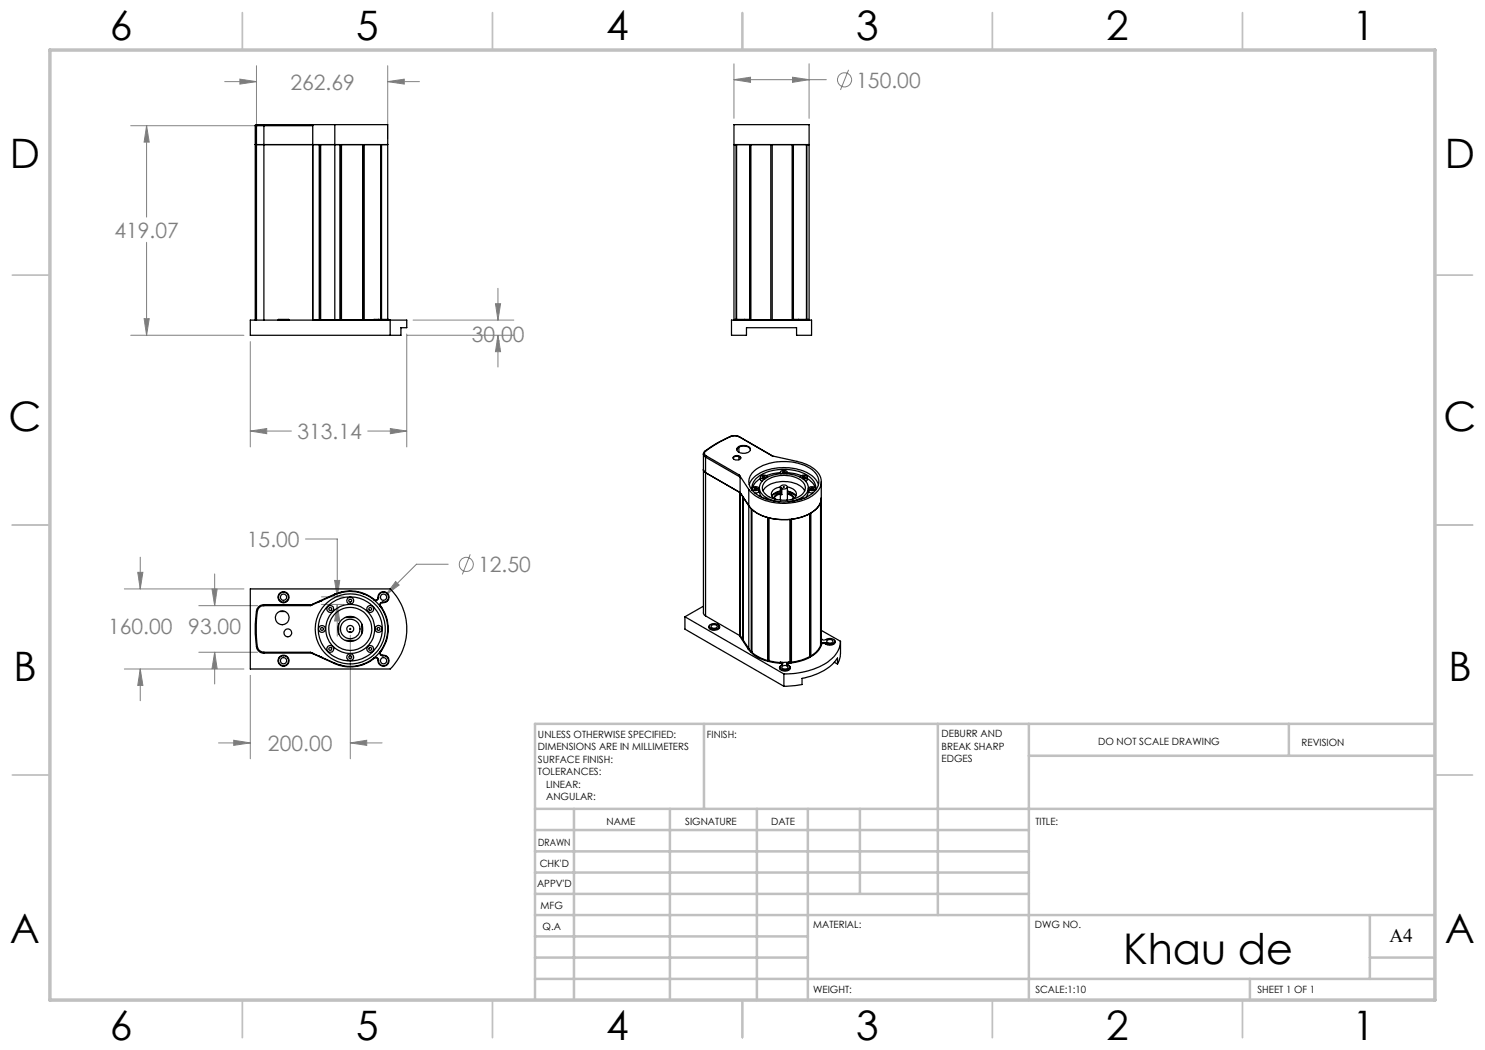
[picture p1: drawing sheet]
<svg xmlns="http://www.w3.org/2000/svg" width="297mm" height="210mm" viewBox="0 0 297 210" stroke-linecap="round" stroke-linejoin="round" font-family="sans-serif">
<g fill="none" stroke="#808080" stroke-width=".2">
<path d="M44.9 16.3h6.4M48 15.8l3.3 .5-3.3 .5zM51.3 13.2v14.4M77.5 16.3l3.4-.5v1zM77.5 13.2v14.4M77.5 16.3h6.4M146.8 15.9l3.3-.5v1.1zM146.8 12.8v10.9M146.8 15.9h18.5M158.5 15.4l3.3 .5-3.3 .6zM161.8 12.8v10.9M169.7 14l-1.6 4"/>
<path d="M26.1 25.1h25.4M29.3 25.1l.5 3.3h-1zM29.3 25.1v18.3M29.3 48.5v18.6M99.6 57.7v6.3M26.1 67.1h22.7M28.8 63.7h1l-.5 3.4zM50.1 68.3v21.1M81.4 66.8v22.6M81.5 67.1h21.3M82.6 64h20.2M99.1 60.7h1l-.5 3.3z"/>
<path d="M99.6 67.1l.5 3.2h-1zM99.6 67.1v6.3M50.1 86.2l3.2-.5v1zM50.1 86.2h8.2M73.6 86.2h7.8M78.1 85.7l3.3 .5-3.3 .5zM24.9 117.8h23.9M27.6 114.5h1l-.6 3.3zM28 111.4v6.4M42.4 117.8h1l-.5 3.3zM42.9 114.8v6.3M61.1 107.8h6.4v11.6"/>
<path d="M64.3 119.4h4.5M66.9 116.1h1l-.4 3.3zM79.1 116.3l.7 .7-2.6 2zM89.6 112.8h-6.3l-6.1 6.2M94.1 110.9l-1.6 4M24.9 133.8h23.9M28 133.8l.6 3.3h-1zM28 133.8v6.4M39.8 121.1h11.7M39.8 130.4h11.7M42.9 130.4l.5 3.3h-1zM42.9 130.4v6.4"/>
<path d="M50.1 135.1v16.7M64.3 120.9h4.5M67.5 120.9l.4 3.3h-1zM67.5 120.9v6.3M70.1 127.1v24.7M43.7 148.6h6.4M46.7 148.1l3.4 .5-3.4 .5zM70.1 148.6l3.2-.5v1zM70.1 148.6h6.3"/>
<circle cx="168.9" cy="16" r="1.42"/>
<circle cx="93.3" cy="112.9" r="1.41"/>
</g>
<g fill="none" stroke="#c0c0c0" stroke-width=".35">
<path d="M48.5 2.5v7.5M98.5 2.5v7.5M148.5 2.5v7.5M198.5 2.5v7.5M248.5 2.5v7.5M2.5 55h7.5M287 55h7.5M2.5 105h7.5M287 105h7.5M2.5 155h7.5M287 155h7.5M48.5 200v7.5"/>
<path d="M98.5 200v7.5M148.5 200v7.5M198.5 200v7.5M248.5 200v7.5"/>
</g>
<g fill="none" stroke="#c0c0c0" stroke-width=".5">
<path d="M140.8 144.8v17M187.6 144.8v38.2M205.8 144.8v55.2M205.8 151.2h81.2M257.8 144.8v6.4M287 144.8h-180v55.2M107 161.8h180M107 178.8h98.8M107 174.5h98.8M107 170.3h98.8M107 166h98.8M114.8 161.8v38.2"/>
<path d="M134 161.8v38.2M151.4 161.8v38.2M161.6 161.8v38.2M172 161.8v17M107 195.8h180M107 191.5h54.6M107 187.3h54.6M107 183h180M250 195.8v4.2M274 191.5h13M274 183v12.8"/>
</g>
<path d="M10 10h277v190h-277z" fill="none" stroke="#c0c0c0" stroke-width=".7"/>
<path d="M29.3 25.1l.5 3.3h-1zM28.8 63.7h1l-.5 3.4zM99.1 60.7h1l-.5 3.3zM99.6 67.1l.5 3.2h-1zM78.1 85.7l3.3 .5-3.3 .5zM50.1 86.2l3.2-.5v1zM48 15.8l3.3 .5-3.3 .5zM77.5 16.3l3.4-.5v1zM146.8 15.9l3.3-.5v1.1zM158.5 15.4l3.3 .5-3.3 .6zM27.6 114.5h1l-.6 3.3zM28 133.8l.6 3.3h-1zM42.4 117.8h1l-.5 3.3zM42.9 130.4l.5 3.3h-1zM70.1 148.6l3.2-.5v1zM46.7 148.1l3.4 .5-3.4 .5zM79.1 116.3l-1.9 2.7 2.6-2zM67.5 120.9l.4 3.3h-1zM66.9 116.1h1l-.4 3.3z" fill="#808080"/>
<g fill="none" stroke="#000" stroke-width=".25">
<path d="M51 28.9h16M51 25.1h.3M51 25.1v38.9M51.3 25.1h1.5M51.3 25.1v38.9M51.5 24.9h-.3l-.2 .2M51.5 24.9l-.2 .2M51.5 24.9h1.3M52.8 24.9v.2M52.8 25.1v38.9M52.8 24.9h14.2M52.8 25.1h9.7"/>
<path d="M62.1 24.9l.3 .1 .1 .1M62.5 25.1v38.9M63.9 28.9v35.1M64 28.9v35.1M64.1 28.9v35.1M67 24.9h10.5v39M67 28.9h10.5h-1.2v35M67 28.9h1v35.1h.3M67 24.9v39.1M68.1 28.9v35.1M72.7 28.9v35.1M150.1 28.9v35.1"/>
<path d="M158.5 28.9v35.1M55.7 64h-.1M55.7 64h2M57.7 64h.1M62.5 64h.1M62.5 64h1.4M63.9 64h.2M64.1 64h2.9M67 64h-.1M67 64h1M68.3 64h.1M68.3 64h4.2"/>
<path d="M72.8 64h2M74.8 64h.1M74.8 64h.9M75.7 64h-.1M75.7 63.9l2 .1M75.7 63.9l-.9 .1M75.7 64h2M75.7 63.9v.1M76.1 63.9v-35h-3.3v35.1h-.3v-35.1h-4.2v35.1M77.7 64h.1M78 64h3.4v1.5h-1.2v1.6h-2.2M78 64v3.1"/>
<path d="M78 64h-27.9v3.1h27.9M146.3 64h16v3.1h-3v-1.6h-10v1.6h-3zM146.8 64h-.1M146.8 64v-39.1h15v39.1M146.8 64h.2M147 64h-.1M147 64h1.9M147.2 63.9v-35h-.4h15h-.4v35M147.3 63.9v-35h2.6v35.1M148.9 64h.1M148.9 63.9l-1.9 .1M148.9 63.9l.9 .1"/>
<path d="M148.9 64h.9M148.9 63.9v.1M149.8 64h.1M149.9 64h.3M150.2 64h4M150.2 64v-35.1h4v35.1M154.2 64h.1M154.4 64h.1M154.4 64h4M154.4 64v-35.1h4v35.1M158.4 64h.3M158.7 64h.1"/>
<path d="M158.8 64h.1M158.8 64h.9M159.7 64h-.1M159.7 63.9l1.9 .1M159.7 63.9l-.9 .1M159.7 64h1.9M159.7 63.9v.1M161.3 63.9v-35h-2.6v35.1M161.6 64h.1M161.6 64h.2M161.8 64h.1M140.7 93.9l.4 .6 6.9 4"/>
<path d="M140.7 90.8v31.9l.4 .5M141 90.2a.69 .69 0 0 0-.3 .6 .69 .69 0 0 0 .4 .6M141 90.2h.1M141.1 91.4v31.8M141.1 91.4l6.9 4M141.1 90.2a.56 .56 0 0 0 .2 1M141.3 91.2l-.2 .2M141.3 91.2l6.5 3.8M146 87.3a22.9 22.9 0 0 0-5 2.9M146 87.3l.2-.1a2.24 2.24 0 0 1 1.7 .2h-.1M146 87.3h.1M146.1 87.3l-2 1-3 1.9"/>
<path d="M146.1 87.3a2.2 2.2 0 0 1 1.7 .1M146.6 91.6a1.03 1.03 0 0 1 1.6 0M146.7 91.3a.86 .86 0 0 1 1.4 .3 .91 .91 0 0 1-1.5-.1zM147.4 89.9a1.61 1.61 0 0 1 2.7 0M147.5 89.5l.1-.1a1.87 1.87 0 0 1 2.5 .3 1.21 1.21 0 0 1-1.8 .9 .74 .74 0 0 1-.8-.3 .74 .74 0 0 1 0-.8zM147.8 89.4v1M147.8 91.3v.7M147.8 95l.2 .4M147.8 87.4l6.8 3.9M147.8 95l2 2.9M148 95.4v31.7M148 98.5l1.8 2.6"/>
<path d="M148 98.5l.6 .8v28.6M149.8 97.9v31.8M149.9 96.9a5.1 5.1 0 0 1 3.9-3 10.3 10.3 0 0 1 8.9 1.5l.6 .8 .4 .7M150.4 94.6a9.5 9.5 0 0 1 8.8-2 5.4 5.4 0 0 1 4.5 3.2 3.4 3.4 0 0 1-2.3 3.6 10.9 10.9 0 0 1-10.2-.6 2.75 2.75 0 0 1-.8-4.2zM150.4 97.7v.3a3.1 3.1 0 0 1 2.2-3.3 9.8 9.8 0 0 1 9.3 .7 2.7 2.7 0 0 1 1.2 2.6v-.3M150.5 97.6a.79 .79 0 0 1 1.3 .2 .74 .74 0 0 1-.7 .3 .74 .74 0 0 1-.6-.5zM150.8 97.7l.1-.1a.25 .25 0 0 1 .3-.1 .25 .25 0 0 1 .1 .3 .28 .28 0 0 1-.3 .1 .28 .28 0 0 1-.2-.2zM150.9 97.8h.4M151.8 97.7v.5a.64 .64 0 0 1-.8 .4M151.9 97.6a2.41 2.41 0 0 0 .5 1.9M152.1 95.4v.7l.3 .2M152.1 95.7a3.4 3.4 0 0 0-1.7 2.2"/>
<path d="M152.5 95.3a.26 .26 0 0 1 .4-.1 .26 .26 0 0 1 .1 .3 .28 .28 0 0 1-.3 .1 .28 .28 0 0 1-.2-.3zM152.5 95.5h.5M152.6 98.2a4.3 4.3 0 0 1 3.8-1.9 5 5 0 0 1 4.5 1.8v.1M152.7 99.7l.7 .2M153 96.4a6.1 6.1 0 0 1 7.6 0 1.83 1.83 0 0 1-.9 3 6.4 6.4 0 0 1-6.7-.6 1.57 1.57 0 0 1 0-2.4zM153.5 95.4v.1a.7 .7 0 0 0-.7-.5 .7 .7 0 0 0-.7 .6l.3 .2h.5M154.4 91.2l5 1.1a6.2 6.2 0 0 1 4.7 3.3 3.3 3.3 0 0 1-2 3.8 11.4 11.4 0 0 1-11.4-.5l-.9-1M155 99.8a1.11 1.11 0 0 1-.7-1.1 1.11 1.11 0 0 1 .9-1l.9-.3v2.6M155.8 98.3l-1.4 .8M156.1 98.6a1.25 1.25 0 0 0-1.3 1.1 1.47 1.47 0 0 1 1.3-.9M156.1 94.5l-1.4 .2-1.5 .4M156.1 98.2a2.3 2.3 0 0 0-1.7 1"/>
<path d="M156.1 94.5v.2M156.2 97.6a.46 .46 0 0 1 .1-.5 .46 .46 0 0 1 .5-.1 .42 .42 0 0 1 .7 .3 .42 .42 0 0 1-.5 .5l-.6-.1M156.2 97.6v1.3M156.3 94.7a.38 .38 0 0 1-.2-.5 .38 .38 0 0 1 .5-.1 .48 .48 0 0 1 .6 0 .48 .48 0 0 1 .1 .6h-.1M156.3 97.6l.1 .1M156.3 97.6h-.1M156.3 98.8l.1 .1M156.3 97.6v1.2M156.3 98.8l-.1 .1M156.4 97.7v1.2h-.2M156.5 94.4a.26 .26 0 0 1 .3-.2 .26 .26 0 0 1 .2 .4 .28 .28 0 0 1-.3 .1 .28 .28 0 0 1-.2-.3zM156.5 94.6h.5"/>
<path d="M156.7 97.4h.2zM157.4 94.5l1.5 .2 1.4 .4M157.4 94.5v.2M157.5 98.6a1.28 1.28 0 0 1 1.2 1.1 1.49 1.49 0 0 0-1.2-.9M157.5 98.2a2.44 2.44 0 0 1 1.7 1M157.7 98.3l1.4 .8M158.5 99.8a1.09 1.09 0 0 0 .8-1 1.09 1.09 0 0 0-.9-1.1l-.9-.3-.1 2.6M160.1 95.4v.1a.72 .72 0 0 1 .7-.5 .72 .72 0 0 1 .6 .5l-.2 .2-.6 .1M160.5 95.4l.3-.2 .2 .1a.27 .27 0 0 1-.2 .3 .27 .27 0 0 1-.3-.2zM160.5 95.5h.5M160.8 99.7l-.7 .2M161.5 95.4l-.1 .7-.3 .2"/>
<path d="M161.5 95.7a3.4 3.4 0 0 1 1.7 2.2M161.7 97.6l-.1 1-.5 .9M161.7 97.7v.5a.6 .6 0 0 0 .9 .4M161.9 97.5a.72 .72 0 0 1 .7-.2 .72 .72 0 0 1 .5 .6 .79 .79 0 0 1-1.4-.2zM162.2 97.8h.5M164.3 96.3l-.1 32.5a.71 .71 0 0 1 1-.2M50.1 117.8h27.9a11.3 11.3 0 0 1 0 16h-27.9zM66.9 118.8l.1 .1M66.9 118.8a7.6 7.6 0 0 1 8 1.1M66.9 118.8l-4.4 2.1h-9.7M67 118.9a7.5 7.5 0 0 1 10.5 6.9 7.5 7.5 0 0 1-10.5 6.8M67 118.9l-4.9 2.2h-9.3"/>
<path d="M68.3 118.5l-.3 .1M72.5 118.7l.3 .1M75.6 119.5a1.11 1.11 0 0 1 1.1-1.2 1.11 1.11 0 0 1 1.1 1.2 1.11 1.11 0 0 1-1.2 1M75.6 119.5h.1M75.6 119.5a.45 .45 0 0 1-.2 .5 .45 .45 0 0 1-.5-.1M75.7 119.5a.56 .56 0 0 1-.3 .5 .56 .56 0 0 1-.6 0l.1-.1M75.7 119.5a1.01 1.01 0 0 1 1-1.1 1.01 1.01 0 0 1 1 1.1 1.01 1.01 0 0 1-1.1 .9M149.8 101.1a8.6 8.6 0 0 0 7.2 2.8 9 9 0 0 0 6.5-2.4l.6-.9 .2-1-.1 29.3M149.8 101.1l.4 .6v28.6M149.8 101.1l-1.1-1.6v28.5M153.6 103.5v28.5M155.9 100.4a4.6 4.6 0 0 1-3.9-2.3 2.22 2.22 0 0 1 1.5-2.6 7.3 7.3 0 0 1 7.5 .6 2.02 2.02 0 0 1-.6 3.4 6.1 6.1 0 0 1-2.8 .9"/>
<path d="M158.2 103.8v28.6M162.1 102.6v28.6M51.3 129.3a1.46 1.46 0 0 0 1.5 1.3M51.3 129.3h.2M51.3 122.2l.2 .1M51.3 122.2a25.6 25.6 0 0 0 0 7.1M51.5 129.3a1.35 1.35 0 0 0 1.3 1.1M51.5 122.3a29.5 29.5 0 0 0 0 7M52.8 130.4v.2M52.8 121.1a1.27 1.27 0 0 0-1.3 1.2M52.8 120.9a1.5 1.5 0 0 0-1.5 1.3M52.8 120.9v.2"/>
<path d="M52.8 130.6h9.7l4.4 2.1M52.8 130.4h9.3l4.9 2.2M56 122.3h.9M63.9 131.2l.2 .2M64.1 120.2l-.2 .2M64.1 120.2h.1M64.1 131.4h.1M67 132.6l-.1 .1M67.7 124.8v2M68 133l.3 .1M69.1 123.5h1.9M69.1 128.1h1.9"/>
<path d="M70 126.5a.69 .69 0 0 1-.5-1.1 .69 .69 0 0 1 1.1 0 .69 .69 0 0 1-.5 1.1M70 126.5h.1M72.4 124.8v2M72.8 132.8l-.3 .1M74.9 131.6h-.1a.57 .57 0 0 1 .6-.1 .57 .57 0 0 1 .3 .6M74.9 131.6a7.6 7.6 0 0 1-8 1.1M74.9 131.6a.47 .47 0 0 1 .5 0 .47 .47 0 0 1 .2 .4M75.6 132l.1 .1M76.1 130.3a.54 .54 0 0 0-.1 .6 .54 .54 0 0 0 .6 .3M76.1 121.2a6.6 6.6 0 0 1 1.5 4.5h-.1M76.1 121.4l.2 .3M76.1 130.3a.46 .46 0 0 0 0 .5 .46 .46 0 0 0 .5 .2"/>
<path d="M76.3 129.9l-.2 .3M76.6 120.5a.46 .46 0 0 0-.5 .3 .46 .46 0 0 0 0 .4M76.6 131a1.1 1.1 0 0 1 1.2 1.1 1.1 1.1 0 0 1-1.1 1.1 1.1 1.1 0 0 1-1.1-1.2M76.6 131v.2M76.6 120.4a.55 .55 0 0 0-.6 .3 .55 .55 0 0 0 .1 .6v-.1M76.6 131.2a.99 .99 0 0 1 1.1 .9 .99 .99 0 0 1-1 1 .99 .99 0 0 1-1-1M76.6 120.4v.1M77.5 125.9h.1a6.4 6.4 0 0 1-1.5 4.4M137 123.4l19.8 11.4M137 123.4v2.4l19.8 11.5M140.7 121.2l-3.7 2.2M141.1 123.2l6.9 4"/>
<path d="M141.9 125.3a1.12 1.12 0 0 0 1.9 .1v-.1M141.9 125.1a.56 .56 0 0 0-.1 .6 .56 .56 0 0 0 .6 .3h.2a1.02 1.02 0 0 0 1.3-.7l-.1-.2M142 124.9h.2a1.2 1.2 0 0 1 1.6 .4 1.11 1.11 0 0 1-1.9 0zM142.3 125.1l.2-.1a.58 .58 0 0 1 .6-.1 .58 .58 0 0 1 .3 .5 .68 .68 0 0 1-1.2-.2zM148 127.1v.1l1.6 2.6M148 127.1l.6 .8M148.6 127.9l.1 .1M148.7 128l1.1 1.7M148.7 127.9l-.1 .1M149.6 129.8a7.4 7.4 0 0 0 5.4 2.7l1 .1M149.8 129.7l.4 .6M149.8 129.7l-.2 .1"/>
<path d="M150.2 130.3l.2 .2v-28.6a7.4 7.4 0 0 0 3.1 1.6v28.6M150.4 130.4a8 8 0 0 0 3.1 1.7M150.4 130.3l-.2 .1M153.5 132.1l.3 .1M153.6 132v.1M153.6 132l.2 .1M153.8 132.2v-28.6a13.6 13.6 0 0 0 4.2 .3v28.6M153.8 132.2l2.2 .3M153.8 132.2h.1M156 133.4a.93 .93 0 0 0 1.4 .6 .56 .56 0 0 0 .6-.6M156 132.5v.1M156 132.6l.4 .1v.3"/>
<path d="M156 132.5l.5 .3M156 132.5h.1M156.1 133.2a.54 .54 0 0 0-.1 .7 .54 .54 0 0 0 .5 .3 1.07 1.07 0 0 0 1.6-.8l-.2-.2M156.4 133.3a.68 .68 0 0 1 1.2 .2 .72 .72 0 0 1-1.2-.1zM156.8 134.8v2.5M157.9 132.4l-1.9 .1M157.9 132.5h.1M157.9 132.4a.34 .34 0 0 0-.5 .2 .34 .34 0 0 0 .3 .5 .5 .5 0 0 1 .3 .6 .5 .5 0 0 1-.6 .3 .88 .88 0 0 1-1.4-.7l.1-.1a.37 .37 0 0 0 .4-.2 .37 .37 0 0 0-.1-.4l-.4-.1M157.9 132.5v.1M157.9 132.6l-.4 .2v.2M157.9 132.5l-.5 .3M157.9 132.4v.1"/>
<path d="M158 132.5h.3M158 132.4h.2M158.2 132.4l.1 .1M158.3 132.4v.1M162 131.3v-28.6a10.5 10.5 0 0 1-3.7 1.1v28.6M162 131.3a8.9 8.9 0 0 1-3.7 1.1M162 131.3v.1a9.6 9.6 0 0 1-4.1 1.2M162.1 131.2l-.1 .1M162.1 131.2l.1 .1M162.2 131.2v.1M164.1 129.1v-28.6a4.2 4.2 0 0 1-1.9 2.1v28.6M164.1 129.1a4.3 4.3 0 0 1-1.9 2.1"/>
<path d="M164.1 129h.2M164.2 128.9l.1 .1M164.2 128.8v.1M164.2 128.8l.1 .1M164.3 129l-.2 .1M164.3 127.8a.95 .95 0 0 0 1.2 0 .89 .89 0 0 1 .9-.1 .89 .89 0 0 1 .5 .8l-.1 .1a1.38 1.38 0 0 1-1.6 0M164.3 126.1l3.8 2.2M164.3 127.6v.2M164.3 128.9a3.8 3.8 0 0 1-2.1 2.4M164.3 127.8h.1M164.3 127.8l.1 .1M165.1 128.8a.57 .57 0 0 0-.8 .1"/>
<path d="M165.2 128.6l-.1 .2M165.2 128.6h-.1a.72 .72 0 0 0-.9 .2M165.2 128.6h.1M165.4 128.1a.65 .65 0 0 1 .7-.2 .65 .65 0 0 1 .4 .5 .7 .7 0 0 1-1.2-.2zM166.9 132.5l.6 .3M166.9 128a.59 .59 0 0 1 .1 .7 .59 .59 0 0 1-.6 .3h-.8l-.5-.2M167 128.3a1.12 1.12 0 0 1-1.8 .3M167.5 132.8v-1.2a10.4 10.4 0 0 1-7.1 4.1v1.2l-3.6 .4M168.1 128.3a5.9 5.9 0 0 1-3.8 4.8 16.6 16.6 0 0 1-7.5 1.7M168.1 128.3v3l-.6 1.5"/>
<circle cx="162.4" cy="97.7" r=".24"/>
<circle cx="56.7" cy="119.4" r="1.09"/>
<circle cx="56.7" cy="119.5" r=".63"/>
<circle cx="56.7" cy="119.4" r=".99"/>
<circle cx="76.7" cy="119.5" r=".63"/>
<circle cx="56.4" cy="123.6" r="1.39"/>
<circle cx="56.7" cy="132.1" r="1.09"/>
<circle cx="56.7" cy="132.1" r=".99"/>
<circle cx="56.7" cy="132.1" r=".63"/>
<circle cx="57.6" cy="126.6" r=".77"/>
<circle cx="64.4" cy="125.8" r=".29"/>
<circle cx="64.4" cy="125.8" r=".68"/>
<circle cx="66" cy="129.8" r=".68"/>
<circle cx="66" cy="121.8" r=".68"/>
<circle cx="66.1" cy="129.8" r=".29"/>
<circle cx="66.1" cy="121.8" r=".28"/>
<circle cx="70" cy="120.1" r=".29"/>
<circle cx="70" cy="125.8" r="4.3"/>
<circle cx="70" cy="125.8" r=".1"/>
<circle cx="70" cy="120.1" r=".69"/>
<circle cx="70.1" cy="131.4" r=".29"/>
<circle cx="70.1" cy="125.8" r="4.9"/>
<circle cx="70.1" cy="125.8" r="1.95"/>
<circle cx="70.1" cy="131.4" r=".68"/>
<circle cx="70.1" cy="125.8" r="2.51"/>
<circle cx="70.1" cy="125.8" r="7"/>
<circle cx="70.1" cy="125.8" r="6.4"/>
<circle cx="74" cy="129.8" r=".68"/>
<circle cx="74" cy="121.8" r=".29"/>
<circle cx="74" cy="121.8" r=".68"/>
<circle cx="74.1" cy="129.8" r=".29"/>
<circle cx="75.7" cy="125.8" r=".7"/>
<circle cx="75.7" cy="125.8" r=".29"/>
<circle cx="76.7" cy="132.1" r=".63"/>
</g>
<text font-size="8.5" x="224.6" y="192.7">Khau de</text>
<g font-size="8.1">
<text x="22" y="8">6</text>
<text x="71.2" y="8">5</text>
<text x="121.2" y="8">4</text>
<text x="171.3" y="8">3</text>
<text x="221.3" y="8">2</text>
<text x="270.5" y="8">1</text>
<text x="2" y="33.6">D</text>
<text x="289" y="33.6">D</text>
<text x="1.7" y="86.1">C</text>
<text x="288.7" y="86.1">C</text>
<text x="2.7" y="136.1">B</text>
<text x="289.7" y="136.1">B</text>
<text x="2" y="188.6">A</text>
<text x="289" y="188.6">A</text>
<text x="22" y="208">6</text>
<text x="71.2" y="208">5</text>
<text x="121.2" y="208">4</text>
<text x="171.3" y="208">3</text>
<text x="221.3" y="208">2</text>
<text x="270.5" y="208">1</text>
</g>
<g font-size="4.2" fill="#808080">
<text x="58.1" y="17.9">262.69</text>
<text x="171.3" y="17.5">150.00</text>
<text x="22.9" y="47.5">419.07</text>
<text x="94.3" y="68.4">30.00</text>
<text x="59.5" y="87.8">313.14</text>
<text x="49.4" y="109.4">15.00</text>
<text x="95.6" y="114.4">12.50</text>
<text x="21.6" y="126.8">160.00</text>
<text x="37.7" y="126.8">93.00</text>
<text x="53.6" y="150.2">200.00</text>
</g>
<text font-size="3.9" x="277.9" y="188.4">A4</text>
<g font-size="2">
<text x="107.6" y="147.6">UNLESS OTHERWISE SPECIFIED:</text>
<text x="141.4" y="147.6">FINISH:</text>
<text x="188.3" y="147.5">DEBURR AND</text>
<text x="188.3" y="150">BREAK SHARP</text>
<text x="219.6" y="149">DO NOT SCALE DRAWING</text>
<text x="260.3" y="149.2">REVISION</text>
<text x="107.6" y="150.1">DIMENSIONS ARE IN MILLIMETERS</text>
<text x="107.6" y="152.6">SURFACE FINISH:</text>
<text x="107.6" y="155.1">TOLERANCES:</text>
<text x="188.3" y="152.5">EDGES</text>
<text x="109.2" y="157.6">LINEAR:</text>
<text x="109.2" y="160.1">ANGULAR:</text>
<text x="121.3" y="165">NAME</text>
<text x="137" y="164.9">SIGNATURE</text>
<text x="154.2" y="164.9">DATE</text>
<text x="207.1" y="164.9">TITLE:</text>
<text x="107.6" y="169.1">DRAWN</text>
<text x="107.9" y="173.3">CHK'D</text>
<text x="107.4" y="177.4">APPV'D</text>
<text x="108.1" y="181.8">MFG</text>
<text x="108.5" y="186">Q.A</text>
<text x="162.6" y="185.5">MATERIAL:</text>
<text x="207" y="185.5">DWG NO.</text>
<text x="162.6" y="198.5">WEIGHT:</text>
<text x="207.1" y="198.6">SCALE:1:10</text>
<text x="251.5" y="198.6">SHEET 1 OF 1</text>
</g>
</svg>
